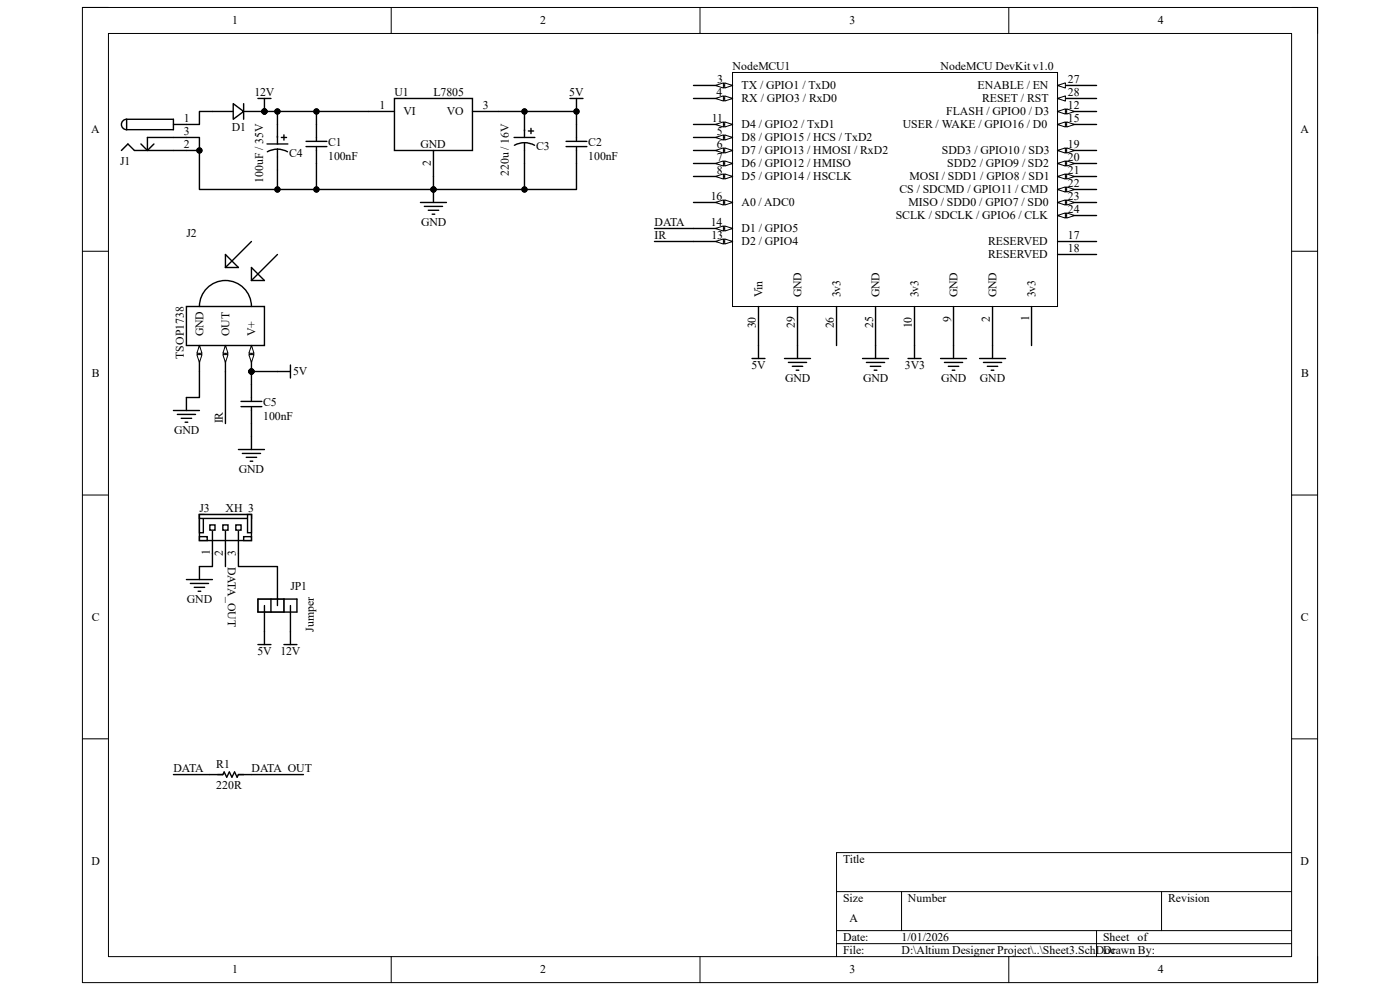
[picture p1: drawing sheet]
<svg xmlns="http://www.w3.org/2000/svg" width="297mm" height="210mm" viewBox="0 0 297 210" stroke-linecap="round" stroke-linejoin="round" font-family="sans-serif">
<path d="M17.5 1.6h262v206.8h-262z" fill="none" stroke="#000" stroke-width=".21"/>
<path d="M23 7.1h251v195.8h-251z" fill-rule="evenodd" fill="#fff"/>
<g fill="none" stroke="#000" stroke-width=".21">
<path d="M17.5 1.6h5.5M23 7.1h251v195.8h-251zM83 1.6v5.5M148.5 1.6v5.5M214 1.6v5.5M274 1.6h5.5v5.5M17.5 53.3h5.5M274 53.3h5.5M17.5 105h5.5M274 105h5.5M17.5 156.7h5.5M274 156.7h5.5"/>
<path d="M177.5 189.1h96.5M177.5 197.4h96.5M191.3 189.1v8.3M232.6 197.4v5.5M246.4 189.1v8.3M274 180.9h-96.5v22M83 202.9v5.5M148.5 202.9v5.5M177.5 200.2h96.5M214 202.9v5.5M279.5 202.9v5.5"/>
</g>
<path d="M155.4 15.4h69v49.6h-69z" fill-rule="evenodd" fill="#fff"/>
<path d="M155.4 15.4h69v49.6h-69z" fill="none" stroke="#000" stroke-width=".21"/>
<path d="M224.4 20.9h8.2M160.9 65v8.3M169.2 65v8.3M177.5 65v8.3M185.7 65v8.3M194 65v8.3M202.3 65v8.3M210.6 65v8.3" fill="none" stroke="#000" stroke-width=".3"/>
<path d="M224.4 20.9l1.6-.6v1.1z" fill="#fff"/>
<path d="M224.4 20.9l1.6-.6v1.1z" fill="none" stroke="#000" stroke-width=".21"/>
<path d="M224.4 18.1h8.2" fill="none" stroke="#000" stroke-width=".3"/>
<path d="M224.4 18.1l1.6-.5v1.1z" fill="#fff"/>
<path d="M224.4 18.1l1.6-.5v1.1z" fill="none" stroke="#000" stroke-width=".21"/>
<path d="M147.1 18.1h8.3" fill="none" stroke="#000" stroke-width=".3"/>
<path d="M153.7 17.6l1.7 .5-1.7 .6z" fill="#fff"/>
<path d="M153.7 17.6l1.7 .5-1.7 .6z" fill="none" stroke="#000" stroke-width=".21"/>
<path d="M151.8 18.1l1.7-.5v1.1z" fill="#fff"/>
<path d="M151.8 18.1l1.7-.5v1.1z" fill="none" stroke="#000" stroke-width=".21"/>
<path d="M147.1 20.9h8.3" fill="none" stroke="#000" stroke-width=".3"/>
<path d="M153.7 20.3l1.7 .6-1.7 .5z" fill="#fff"/>
<path d="M153.7 20.3l1.7 .6-1.7 .5z" fill="none" stroke="#000" stroke-width=".21"/>
<path d="M151.8 20.9l1.7-.6v1.1z" fill="#fff"/>
<path d="M151.8 20.9l1.7-.6v1.1z" fill="none" stroke="#000" stroke-width=".21"/>
<path d="M147.1 43h8.3M218.8 65v8.3" fill="none" stroke="#000" stroke-width=".3"/>
<path d="M153.7 42.4l1.7 .6-1.7 .5z" fill="#fff"/>
<path d="M153.7 42.4l1.7 .6-1.7 .5z" fill="none" stroke="#000" stroke-width=".21"/>
<path d="M151.8 43l1.7-.6v1.1z" fill="#fff"/>
<path d="M151.8 43l1.7-.6v1.1z" fill="none" stroke="#000" stroke-width=".21"/>
<path d="M147.1 29.2h8.3" fill="none" stroke="#000" stroke-width=".3"/>
<path d="M153.7 28.6l1.7 .6-1.7 .5z" fill="#fff"/>
<path d="M153.7 28.6l1.7 .6-1.7 .5z" fill="none" stroke="#000" stroke-width=".21"/>
<path d="M151.8 29.2l1.7-.6v1.1z" fill="#fff"/>
<path d="M151.8 29.2l1.7-.6v1.1z" fill="none" stroke="#000" stroke-width=".21"/>
<path d="M147.1 31.9h8.3" fill="none" stroke="#000" stroke-width=".3"/>
<path d="M153.7 31.4l1.7 .5-1.7 .6z" fill="#fff"/>
<path d="M153.7 31.4l1.7 .5-1.7 .6z" fill="none" stroke="#000" stroke-width=".21"/>
<path d="M151.8 31.9l1.7-.5v1.1z" fill="#fff"/>
<path d="M151.8 31.9l1.7-.5v1.1z" fill="none" stroke="#000" stroke-width=".21"/>
<path d="M147.1 26.4h8.3" fill="none" stroke="#000" stroke-width=".3"/>
<path d="M153.7 25.9l1.7 .5-1.7 .6z" fill="#fff"/>
<path d="M153.7 25.9l1.7 .5-1.7 .6z" fill="none" stroke="#000" stroke-width=".21"/>
<path d="M151.8 26.4l1.7-.5v1.1z" fill="#fff"/>
<path d="M151.8 26.4l1.7-.5v1.1z" fill="none" stroke="#000" stroke-width=".21"/>
<path d="M147.1 34.7h8.3" fill="none" stroke="#000" stroke-width=".3"/>
<path d="M153.7 34.1l1.7 .6-1.7 .5z" fill="#fff"/>
<path d="M153.7 34.1l1.7 .6-1.7 .5z" fill="none" stroke="#000" stroke-width=".21"/>
<path d="M151.8 34.7l1.7-.6v1.1z" fill="#fff"/>
<path d="M151.8 34.7l1.7-.6v1.1z" fill="none" stroke="#000" stroke-width=".21"/>
<path d="M147.1 37.4h8.3" fill="none" stroke="#000" stroke-width=".3"/>
<path d="M153.7 36.9l1.7 .5-1.7 .6z" fill="#fff"/>
<path d="M153.7 36.9l1.7 .5-1.7 .6z" fill="none" stroke="#000" stroke-width=".21"/>
<path d="M151.8 37.4l1.7-.5v1.1z" fill="#fff"/>
<path d="M151.8 37.4l1.7-.5v1.1z" fill="none" stroke="#000" stroke-width=".21"/>
<path d="M224.4 23.7h8.2" fill="none" stroke="#000" stroke-width=".3"/>
<path d="M224.4 23.7l1.6-.6v1.1z" fill="#fff"/>
<path d="M224.4 23.7l1.6-.6v1.1z" fill="none" stroke="#000" stroke-width=".21"/>
<path d="M226.3 23.1l1.6 .6-1.6 .5z" fill="#fff"/>
<path d="M226.3 23.1l1.6 .6-1.6 .5z" fill="none" stroke="#000" stroke-width=".21"/>
<path d="M224.4 26.4h8.2" fill="none" stroke="#000" stroke-width=".3"/>
<path d="M224.4 26.4l1.6-.5v1.1z" fill="#fff"/>
<path d="M224.4 26.4l1.6-.5v1.1z" fill="none" stroke="#000" stroke-width=".21"/>
<path d="M226.3 25.9l1.6 .5-1.6 .6z" fill="#fff"/>
<path d="M226.3 25.9l1.6 .5-1.6 .6z" fill="none" stroke="#000" stroke-width=".21"/>
<path d="M147.1 51.2h8.3" fill="none" stroke="#000" stroke-width=".3"/>
<path d="M153.7 50.7l1.7 .5-1.7 .6z" fill="#fff"/>
<path d="M153.7 50.7l1.7 .5-1.7 .6z" fill="none" stroke="#000" stroke-width=".21"/>
<path d="M151.8 51.2l1.7-.5v1.1z" fill="#fff"/>
<path d="M151.8 51.2l1.7-.5v1.1z" fill="none" stroke="#000" stroke-width=".21"/>
<path d="M147.1 48.5h8.3" fill="none" stroke="#000" stroke-width=".3"/>
<path d="M153.7 47.9l1.7 .6-1.7 .5z" fill="#fff"/>
<path d="M153.7 47.9l1.7 .6-1.7 .5z" fill="none" stroke="#000" stroke-width=".21"/>
<path d="M151.8 48.5l1.7-.6v1.1z" fill="#fff"/>
<path d="M151.8 48.5l1.7-.6v1.1z" fill="none" stroke="#000" stroke-width=".21"/>
<path d="M224.4 31.9h8.2M224.4 51.2h8.2M224.4 54h8.2" fill="none" stroke="#000" stroke-width=".3"/>
<path d="M224.4 31.9l1.6-.5v1.1z" fill="#fff"/>
<path d="M224.4 31.9l1.6-.5v1.1z" fill="none" stroke="#000" stroke-width=".21"/>
<path d="M226.3 31.4l1.6 .5-1.6 .6z" fill="#fff"/>
<path d="M226.3 31.4l1.6 .5-1.6 .6z" fill="none" stroke="#000" stroke-width=".21"/>
<path d="M224.4 34.7h8.2" fill="none" stroke="#000" stroke-width=".3"/>
<path d="M224.4 34.7l1.6-.6v1.1z" fill="#fff"/>
<path d="M224.4 34.7l1.6-.6v1.1z" fill="none" stroke="#000" stroke-width=".21"/>
<path d="M226.3 34.1l1.6 .6-1.6 .5z" fill="#fff"/>
<path d="M226.3 34.1l1.6 .6-1.6 .5z" fill="none" stroke="#000" stroke-width=".21"/>
<path d="M224.4 37.4h8.2" fill="none" stroke="#000" stroke-width=".3"/>
<path d="M224.4 37.4l1.6-.5v1.1z" fill="#fff"/>
<path d="M224.4 37.4l1.6-.5v1.1z" fill="none" stroke="#000" stroke-width=".21"/>
<path d="M226.3 36.9l1.6 .5-1.6 .6z" fill="#fff"/>
<path d="M226.3 36.9l1.6 .5-1.6 .6z" fill="none" stroke="#000" stroke-width=".21"/>
<path d="M224.4 40.2h8.2" fill="none" stroke="#000" stroke-width=".3"/>
<path d="M224.4 40.2l1.6-.6v1.1z" fill="#fff"/>
<path d="M224.4 40.2l1.6-.6v1.1z" fill="none" stroke="#000" stroke-width=".21"/>
<path d="M226.3 39.6l1.6 .6-1.6 .5z" fill="#fff"/>
<path d="M226.3 39.6l1.6 .6-1.6 .5z" fill="none" stroke="#000" stroke-width=".21"/>
<path d="M224.4 43h8.2" fill="none" stroke="#000" stroke-width=".3"/>
<path d="M224.4 43l1.6-.6v1.1z" fill="#fff"/>
<path d="M224.4 43l1.6-.6v1.1z" fill="none" stroke="#000" stroke-width=".21"/>
<path d="M226.3 42.4l1.6 .6-1.6 .5z" fill="#fff"/>
<path d="M226.3 42.4l1.6 .6-1.6 .5z" fill="none" stroke="#000" stroke-width=".21"/>
<path d="M224.4 45.7h8.2" fill="none" stroke="#000" stroke-width=".3"/>
<path d="M224.4 45.7l1.6-.5v1.1z" fill="#fff"/>
<path d="M224.4 45.7l1.6-.5v1.1z" fill="none" stroke="#000" stroke-width=".21"/>
<path d="M226.3 45.2l1.6 .5-1.6 .6z" fill="#fff"/>
<g fill="none" stroke="#000" stroke-width=".21">
<path d="M226.3 45.2l1.6 .5-1.6 .6z"/>
<circle cx="56.1" cy="23.6" r=".55"/>
</g>
<g fill="none" stroke="#000" stroke-width=".3">
<path d="M25.8 31.9l1.3-1.4 1.4 1.4h11M26.9 25.3a1.1 1.1 0 0 0-1.1 1.1 1.1 1.1 0 0 0 1.1 1.1M26.9 25.3h9.9v2.2h-9.9M26.9 25.3v2.2M29.9 30.5l1.4 1.4M32.7 30.5l-1.4 1.4M36.8 26.4h2.7M39.5 29.2h-8.2v2.7M45.1 23.6h4.4M51.7 23.6h4.4M51.7 22v3.3M56.7 30.5h4.4"/>
<path d="M58.9 31.6l.8 .1 1.3 .5M58.9 31.6l-.9 .1-1.3 .5M58.9 26.4v4.1M58.9 31.6v4.5M59.7 29.2h1.1M60.2 28.6v1.1M64.9 30h4.4M64.9 31.1h4.4M67.1 26.4v3.6M67.1 31.1v3.6M78.2 23.6h5.5M83.7 20.9h16.5v11h-16.5z"/>
<path d="M92 31.9v5.5M100.2 23.6h5.5M109.1 29.2h4.4M111.3 30.3l1.3 .2 .8 .3M111.3 30.3l-.9 .1-1.3 .4M111.3 25v4.2M111.3 30.3v4.4M112.1 27.8h1.1M112.6 27.2v1.1M120.1 31.1h4.4M120.1 30h4.4M122.3 26.4v3.6"/>
<path d="M122.3 31.1v3.6M159.5 76.1h2.8M160.9 73.3v2.8M166.4 76.1h5.5M167.3 76.9h3.8M168.1 77.7h2.2M168.9 78.5h.6M169.2 73.3v2.8M183 76.1h5.5M183.8 76.9h3.9M184.6 77.7h2.2M185.5 78.5h.5"/>
<path d="M185.7 73.3v2.8M199.5 76.1h5.6M200.4 76.9h3.8M201.2 77.7h2.2M202 78.5h.6M202.3 73.3v2.8M207.8 76.1h5.5M208.6 76.9h3.9M209.5 77.7h2.2M210.3 78.5h.5M210.6 73.3v2.8"/>
</g>
<circle cx="56.1" cy="23.6" r=".55" fill="#000"/>
<path d="M49.5 22l2.2 1.6-2.2 1.7z" fill="#fff"/>
<g fill="none" stroke="#000" stroke-width=".3">
<path d="M49.5 22l2.2 1.6-2.2 1.7zM54.7 20.9h2.8M56.1 20.9v2.7M120.9 20.9h2.8M122.3 20.9v2.7M89.2 43h5.5M90 43.8h3.9M90.9 44.6h2.2M91.7 45.4h.5M92 40.2v2.8M192.6 76.1h2.8M194 73.3v2.8"/>
<path d="M45.1 114.7v2.7M47.8 114.7v2.7M50.6 114.7v2.7M44.5 164.3h2.8l.3-.5 .5 1.1 .6-1.1 .5 1.1 .6-1.1 .5 1.1 .3-.6h2.7"/>
</g>
<g fill="#000">
<circle cx="56.1" cy="23.6" r=".55"/>
<circle cx="122.3" cy="23.6" r=".55"/>
<circle cx="92" cy="40.2" r=".55"/>
</g>
<g fill="none" stroke="#000" stroke-width=".21">
<circle cx="56.1" cy="23.6" r=".55"/>
<circle cx="122.3" cy="23.6" r=".55"/>
<circle cx="92" cy="40.2" r=".55"/>
</g>
<path d="M42.3 109.2h11v5.5h-11z" fill-rule="evenodd" fill="#fff"/>
<path d="M42.3 109.2h11v5.5h-11zM47.8 112.5v2.2" fill="none" stroke="#000" stroke-width=".3"/>
<path d="M47.3 111.4h1.1v1.1h-1.1z" fill-rule="evenodd" fill="#fff"/>
<path d="M45.1 112.5v2.2M47.3 111.4h1.1v1.1h-1.1z" fill="none" stroke="#000" stroke-width=".3"/>
<path d="M44.5 111.4h1.1v1.1h-1.1z" fill-rule="evenodd" fill="#fff"/>
<path d="M44.5 111.4h1.1v1.1h-1.1zM50.6 112.5v2.2" fill="none" stroke="#000" stroke-width=".3"/>
<path d="M50 111.4h1.1v1.1h-1.1z" fill-rule="evenodd" fill="#fff"/>
<path d="M50 111.4h1.1v1.1h-1.1z" fill="none" stroke="#000" stroke-width=".3"/>
<path d="M42.3 109.2h.8v3.8h-.8z" fill-rule="evenodd" fill="#fff"/>
<path d="M42.3 109.2h.8v3.8h-.8z" fill="none" stroke="#000" stroke-width=".3"/>
<path d="M42.3 113.8h1.7v.9h-1.7z" fill-rule="evenodd" fill="#fff"/>
<path d="M42.3 113.8h1.7v.9h-1.7z" fill="none" stroke="#000" stroke-width=".3"/>
<path d="M42.3 109.2h11v.8h-11z" fill-rule="evenodd" fill="#fff"/>
<path d="M42.3 109.2h11v.8h-11z" fill="none" stroke="#000" stroke-width=".3"/>
<path d="M52.5 109.2h.8v3.8h-.8z" fill-rule="evenodd" fill="#fff"/>
<path d="M52.5 109.2h.8v3.8h-.8z" fill="none" stroke="#000" stroke-width=".3"/>
<path d="M51.7 113.8h1.6v.9h-1.6z" fill-rule="evenodd" fill="#fff"/>
<path d="M51.7 113.8h1.6v.9h-1.6zM39.5 122.9h5.6M40.4 123.8h3.8M41.2 124.6h2.2M42 125.4h.6M42.3 120.2v2.7M60.2 136.7h2.8M61.6 134v2.7" fill="none" stroke="#000" stroke-width=".3"/>
<path d="M54.7 127.1h5.5v2.7h-5.5z" fill-rule="evenodd" fill="#fff"/>
<g fill="none" stroke="#000" stroke-width=".21">
<path d="M54.7 127.1h5.5v2.7h-5.5z"/>
<circle cx="53.3" cy="78.8" r=".55"/>
</g>
<path d="M54.7 127.1h8.3v2.7h-8.3zM54.7 136.7h2.8M56.1 134v2.7M57.5 127.1v2.7M60.2 127.1v2.7" fill="none" stroke="#000" stroke-width=".3"/>
<circle cx="53.3" cy="78.8" r=".55" fill="#000"/>
<path d="M39.5 65h16.6v8.3h-16.6z" fill-rule="evenodd" fill="#fff"/>
<path d="M47.8 54l2.8 2.7h-2.8zM53.3 51.2l-5.5 5.5M53.3 56.7l2.8 2.8h-2.8zM58.9 54l-5.6 5.5M39.5 65h16.6v8.3h-16.6zM53.3 73.3v5.5M53.3 65a5.5 5.5 0 0 0-5.5-5.5 5.5 5.5 0 0 0-5.5 5.5" fill="none" stroke="#000" stroke-width=".3"/>
<path d="M53.3 73.3l.6 1.6h-1.1z" fill="#fff"/>
<path d="M53.3 73.3l.6 1.6h-1.1z" fill="none" stroke="#000" stroke-width=".21"/>
<path d="M52.8 75.2h1.1l-.6 1.7z" fill="#fff"/>
<g fill="none" stroke="#000" stroke-width=".21">
<path d="M52.8 75.2h1.1l-.6 1.7z"/>
<circle cx="53.3" cy="78.8" r=".55"/>
</g>
<circle cx="53.3" cy="78.8" r=".55" fill="#000"/>
<path d="M47.8 73.3v5.5" fill="none" stroke="#000" stroke-width=".3"/>
<path d="M47.8 73.3l.6 1.6h-1.1z" fill="#fff"/>
<path d="M47.8 73.3l.6 1.6h-1.1z" fill="none" stroke="#000" stroke-width=".21"/>
<path d="M47.3 75.2h1.1l-.6 1.7z" fill="#fff"/>
<path d="M47.3 75.2h1.1l-.6 1.7z" fill="none" stroke="#000" stroke-width=".21"/>
<path d="M42.3 73.3v5.5" fill="none" stroke="#000" stroke-width=".3"/>
<path d="M42.3 73.3l.6 1.6h-1.1z" fill="#fff"/>
<path d="M42.3 73.3l.6 1.6h-1.1z" fill="none" stroke="#000" stroke-width=".21"/>
<path d="M41.8 75.2h1.1l-.6 1.7z" fill="#fff"/>
<g fill="none" stroke="#000" stroke-width=".21">
<path d="M41.8 75.2h1.1l-.6 1.7z"/>
<circle cx="42.3" cy="31.9" r=".55"/>
<circle cx="56.1" cy="23.6" r=".55"/>
<circle cx="58.9" cy="23.6" r=".55"/>
<circle cx="67.1" cy="23.6" r=".55"/>
<circle cx="111.3" cy="23.6" r=".55"/>
<circle cx="122.3" cy="23.6" r=".55"/>
<circle cx="58.9" cy="40.2" r=".55"/>
<circle cx="67.1" cy="40.2" r=".55"/>
<circle cx="92" cy="40.2" r=".55"/>
<circle cx="111.3" cy="40.2" r=".55"/>
<circle cx="53.3" cy="78.8" r=".55"/>
</g>
<g fill="none" stroke="#000" stroke-width=".3">
<path d="M39.5 29.2h2.8v2.7h-2.8M42.3 31.9v8.3h16.6M45.1 23.6h-2.8v2.8h-2.8M56.1 23.6h2.8M67.1 23.6v2.8M67.1 34.7v5.5M78.2 23.6h-19.3v2.8M92 37.4v2.8M105.7 23.6h5.6v1.4M111.3 23.6h11v2.8M111.3 34.7v5.5M122.3 34.7v5.5h-63.4v-4.1"/>
<path d="M138.8 48.5h8.3M138.8 51.2h8.3M42.3 78.8v5.5h-2.8v2.8M47.8 78.8v11M61.6 78.8h-8.3v6.4M61.6 77.4v2.8M36.8 87.1h5.5M37.6 87.9h3.9M38.4 88.7h2.3M39.3 89.6h.5M50.6 95.4h5.5M51.1 86.3h4.4"/>
<path d="M51.1 85.2h4.4M51.4 96.2h3.9M52.2 97h2.2M53.1 97.8h.5M53.3 86.3v9.1M45.1 117.4v2.8h-2.8M47.8 117.4v2.8M50.6 117.4v2.8h8.3v8.3M56.1 128.5v5.5M61.6 128.5v5.5M36.8 164.3h7.7M53.3 164.3h11.1"/>
</g>
<g fill="#000">
<circle cx="42.3" cy="31.9" r=".55"/>
<circle cx="56.1" cy="23.6" r=".55"/>
<circle cx="58.9" cy="23.6" r=".55"/>
<circle cx="67.1" cy="23.6" r=".55"/>
<circle cx="111.3" cy="23.6" r=".55"/>
<circle cx="122.3" cy="23.6" r=".55"/>
<circle cx="58.9" cy="40.2" r=".55"/>
<circle cx="67.1" cy="40.2" r=".55"/>
<circle cx="92" cy="40.2" r=".55"/>
<circle cx="111.3" cy="40.2" r=".55"/>
<circle cx="53.3" cy="78.8" r=".55"/>
</g>
<g font-size="2.5">
<text x="49.3" y="5.2">1</text>
<text x="114.6" y="5.2">2</text>
<text x="180.2" y="5.2">3</text>
<text x="245.6" y="5.2">4</text>
<text x="152.1" y="17.6">3</text>
<text x="155.4" y="14.8">NodeMCU1</text>
<text x="199.5" y="14.8">NodeMCU DevKit v1.0</text>
<text x="226.6" y="17.6">27</text>
<text x="54" y="20.3">12V</text>
<text x="80.5" y="23.1">1</text>
<text x="83.7" y="20.3">U1</text>
<text x="92" y="20.3">L7805</text>
<text x="102.4" y="23.1">3</text>
<text x="120.8" y="20.3">5V</text>
<text x="152" y="20.3">4</text>
<text x="157.3" y="19">TX / GPIO1 / TxD0</text>
<text x="157.3" y="21.7">RX / GPIO3 / RxD0</text>
<text x="207.4" y="19">ENABLE / EN</text>
<text x="208.4" y="21.7">RESET / RST</text>
<text x="226.6" y="20.3">28</text>
<text x="226.6" y="23.1">12</text>
<text x="19.3" y="28.3">A</text>
<text x="39" y="25.9">1</text>
<text x="39" y="28.6">3</text>
<text x="49.2" y="27.8">D1</text>
<text x="85.6" y="24.5">VI</text>
<text x="94.8" y="24.5">VO</text>
<text x="151" y="25.9">11</text>
<text x="152.1" y="28.6">5</text>
<text x="157.3" y="30">D8 / GPIO15 / HCS / TxD2</text>
<text x="157.3" y="27.2">D4 / GPIO2 / TxD1</text>
<text x="191.5" y="27.2">USER / WAKE / GPIO16 / D0</text>
<text x="200.7" y="24.5">FLASH / GPIO0 / D3</text>
<text x="226.6" y="25.9">15</text>
<text x="275.9" y="28.3">A</text>
<text x="25.5" y="35">J1</text>
<text x="39" y="31.4">2</text>
<text x="61.3" y="33.3">C4</text>
<text x="69.6" y="31.1">C1</text>
<text x="69.6" y="33.9">100nF</text>
<text x="89.2" y="31.4">GND</text>
<text x="91.4" y="35.3" transform="rotate(-90 91.4 35.3)">2</text>
<text x="113.7" y="31.9">C3</text>
<text x="124.8" y="31.1">C2</text>
<text x="124.8" y="33.9">100nF</text>
<text x="152.1" y="31.4">6</text>
<text x="152.1" y="34.1">7</text>
<text x="157.3" y="32.7">D7 / GPIO13 / HMOSI / RxD2</text>
<text x="157.3" y="35.5">D6 / GPIO12 / HMISO</text>
<text x="199.8" y="32.7">SDD3 / GPIO10 / SD3</text>
<text x="201" y="35.5">SDD2 / GPIO9 / SD2</text>
<text x="226.6" y="31.4">19</text>
<text x="226.6" y="34.1">20</text>
<text x="55.8" y="38.8" transform="rotate(-90 55.8 38.8)">100uF / 35V</text>
<text x="108" y="37.4" transform="rotate(-90 108 37.4)">220u / 16V</text>
<text x="152.1" y="36.9">8</text>
<text x="157.3" y="38.3">D5 / GPIO14 / HSCLK</text>
<text x="190.8" y="41">CS / SDCMD / GPIO11 / CMD</text>
<text x="193" y="38.3">MOSI / SDD1 / GPIO8 / SD1</text>
<text x="226.6" y="36.9">21</text>
<text x="226.6" y="39.6">22</text>
<text x="89.3" y="47.9">GND</text>
<text x="138.9" y="47.9">DATA</text>
<text x="150.8" y="42.4">16</text>
<text x="150.8" y="47.9">14</text>
<text x="157.3" y="43.8">A0 / ADC0</text>
<text x="190" y="46.5">SCLK / SDCLK / GPIO6 / CLK</text>
<text x="192.7" y="43.8">MISO / SDD0 / GPIO7 / SD0</text>
<text x="226.6" y="42.4">23</text>
<text x="226.6" y="45.2">24</text>
<text x="39.5" y="50.4">J2</text>
<text x="138.9" y="50.7">IR</text>
<text x="150.9" y="50.7">13</text>
<text x="157.3" y="52.1">D2 / GPIO4</text>
<text x="157.3" y="49.3">D1 / GPIO5</text>
<text x="209.6" y="52.1">RESERVED</text>
<text x="226.6" y="50.7">17</text>
<text x="226.6" y="53.4">18</text>
<text x="209.6" y="54.8">RESERVED</text>
<text x="161.8" y="63.1" transform="rotate(-90 161.8 63.1)">Vin</text>
<text x="170" y="63.1" transform="rotate(-90 170 63.1)">GND</text>
<text x="178.3" y="63.1" transform="rotate(-90 178.3 63.1)">3v3</text>
<text x="186.6" y="63.1" transform="rotate(-90 186.6 63.1)">GND</text>
<text x="194.9" y="63.1" transform="rotate(-90 194.9 63.1)">3v3</text>
<text x="203.1" y="63.1" transform="rotate(-90 203.1 63.1)">GND</text>
<text x="211.4" y="63.1" transform="rotate(-90 211.4 63.1)">GND</text>
<text x="219.7" y="63.1" transform="rotate(-90 219.7 63.1)">3v3</text>
<text x="43.1" y="71.4" transform="rotate(-90 43.1 71.4)">GND</text>
<text x="48.7" y="71.4" transform="rotate(-90 48.7 71.4)">OUT</text>
<text x="54.2" y="71.4" transform="rotate(-90 54.2 71.4)">V+</text>
<text x="160.4" y="69.6" transform="rotate(-90 160.4 69.6)">30</text>
<text x="168.7" y="69.6" transform="rotate(-90 168.7 69.6)">29</text>
<text x="176.9" y="69.6" transform="rotate(-90 176.9 69.6)">26</text>
<text x="185.2" y="69.6" transform="rotate(-90 185.2 69.6)">25</text>
<text x="193.5" y="69.6" transform="rotate(-90 193.5 69.6)">10</text>
<text x="201.8" y="68.4" transform="rotate(-90 201.8 68.4)">9</text>
<text x="210" y="68.4" transform="rotate(-90 210 68.4)">2</text>
<text x="218.3" y="68.2" transform="rotate(-90 218.3 68.2)">1</text>
<text x="39" y="76.1" transform="rotate(-90 39 76.1)">TSOP1738</text>
<text x="19.5" y="80">B</text>
<text x="62.2" y="79.6">5V</text>
<text x="159.4" y="78.3">5V</text>
<text x="166.5" y="81">GND</text>
<text x="183.1" y="81">GND</text>
<text x="192" y="78.3">3V3</text>
<text x="199.6" y="81">GND</text>
<text x="207.9" y="81">GND</text>
<text x="276" y="80">B</text>
<text x="47.3" y="89.8" transform="rotate(-90 47.3 89.8)">IR</text>
<text x="55.8" y="86.2">C5</text>
<text x="55.8" y="89">100nF</text>
<text x="36.9" y="92">GND</text>
<text x="50.7" y="100.3">GND</text>
<text x="42.3" y="108.6">J3</text>
<text x="47.8" y="108.6">XH_3</text>
<text x="44.5" y="117.8" transform="rotate(-90 44.5 117.8)">1</text>
<text x="47.3" y="118" transform="rotate(-90 47.3 118)">2</text>
<text x="50" y="117.9" transform="rotate(-90 50 117.9)">3</text>
<text x="48.3" y="120.2" transform="rotate(90 48.3 120.2)">DATA_OUT</text>
<text x="61.6" y="125.1">JP1</text>
<text x="19.5" y="131.7">C</text>
<text x="39.7" y="127.9">GND</text>
<text x="276" y="131.7">C</text>
<text x="66.6" y="134" transform="rotate(-90 66.6 134)">Jumper</text>
<text x="54.6" y="138.9">5V</text>
<text x="59.5" y="138.9">12V</text>
<text x="36.8" y="163.7">DATA</text>
<text x="45.9" y="167.3">220R</text>
<text x="45.9" y="162.9">R1</text>
<text x="53.3" y="163.7">DATA_OUT</text>
<text x="19.4" y="183.4">D</text>
<text x="178.9" y="183">Title</text>
<text x="275.9" y="183.4">D</text>
<text x="178.9" y="191.3">Size</text>
<text x="192.6" y="191.3">Number</text>
<text x="247.8" y="191.3">Revision</text>
<text x="180.2" y="195.5">A</text>
<text x="178.9" y="199.6">Date:</text>
<text x="178.9" y="202.4">File:</text>
<text x="191.3" y="199.6">1/01/2026</text>
<text x="191.3" y="202.4">D:\Altium Designer Project\..\Sheet3.SchDoc</text>
<text x="234" y="202.4">Drawn By:</text>
<text x="234" y="199.6">Sheet</text>
<text x="241.4" y="199.6">of</text>
<text x="49.3" y="206.5">1</text>
<text x="114.6" y="206.5">2</text>
<text x="180.2" y="206.5">3</text>
<text x="245.6" y="206.5">4</text>
</g>
</svg>
